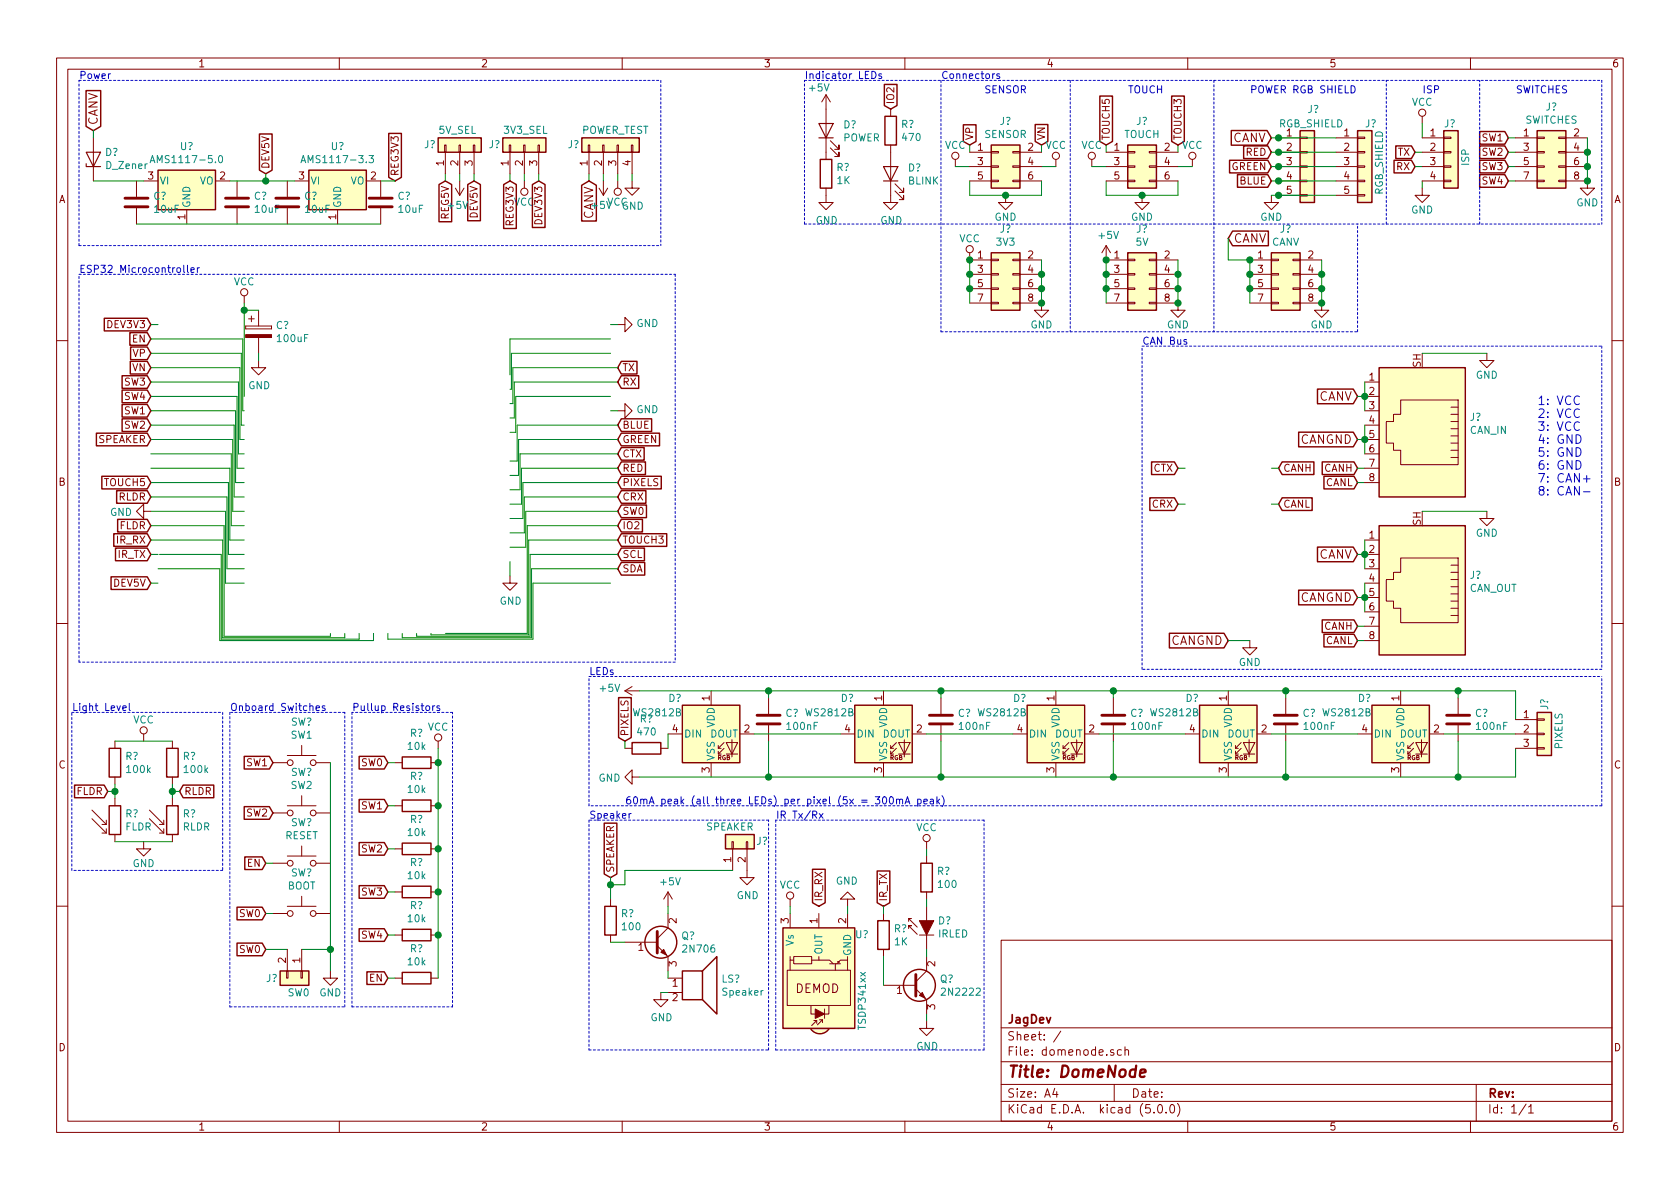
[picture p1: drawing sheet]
<svg xmlns="http://www.w3.org/2000/svg" width="297mm" height="210mm" viewBox="0 0 297 210" stroke-linecap="round" stroke-linejoin="round" font-family="sans-serif">
<g fill="none" stroke="#840000" stroke-width=".18">
<path d="M10 10.3h277v189.9h-277zM12 12.2h273v186.1h-273zM60 10.3v1.9M110 10.3v1.9M146 16.8v11.4M146 16.8l-.7 1.2M146 16.8l.8 1.2M157.5 19.3v1.3M160 10.3v1.9M210 10.3v1.9M260 10.3v1.9M16.5 24.4v7.6"/>
<path d="M24.1 32v2.8M24.1 36.8v2.8M25.4 32h2.5M33 37.1v2.5M38.1 32h2.5M41.9 32v2.8M41.9 36.8v2.8M50.8 32v2.8M50.8 36.8v2.8M52.1 32h2.5M59.7 37.1v2.5M64.8 32h2.5v2.8"/>
<path d="M67.3 36.8v2.8M78.6 25.6h.3v1.3h-.3zM78.7 26.9v3.8M80.5 33.3l.8 1.2M81.2 25.6h.2v1.3h-.2zM81.3 26.9v3.8M81.3 32v2.5M82 33.3l-.7 1.2M83.7 25.6h.2v1.3h-.2zM83.8 26.9v3.8M90 25.6h.3v1.3h-.3zM90.2 26.9v3.8"/>
<path d="M92.6 25.6h.2v1.3h-.2zM92.7 26.9v3.8M92.7 32v1.3M95.1 25.6h.3v1.3h-.3zM95.2 26.9v3.8M104 25.6h.3v1.3h-.3zM104.1 26.9v3.8M105.9 33.3l.8 1.2M106.6 25.6h.2v1.3h-.2zM106.7 26.9v3.8M106.7 32v2.5M107.4 33.3l-.7 1.2"/>
<path d="M109.1 25.6h.2v1.3h-.2zM109.2 26.9v3.8M109.2 32v1.3M111.6 25.6h.3v1.3h-.3zM111.8 32v1.3h1.2l-1.2 1.2-1.3-1.2h1.3M111.8 26.9v3.8M146 33.3v2.5h1.3l-1.3 1.3-1.2-1.3h1.2M146.8 26.2l1.5 1.5v-.8v.8h-.7M146.8 24.9l1.5 1.5v-.8v.8h-.7M157.5 25.6v10.2h1.2l-1.2 1.3-1.3-1.3h1.3M158.2 33.8l1.6 1.5v-.8v.8h-.8M158.2 32.5l1.6 1.5v-.7v.7h-.8"/>
<path d="M168.9 28.2v1.3M171.4 32h3.9M171.4 26.9h3.9M171.4 29.5h3.9M175.3 31.9h1.2v.2h-1.2zM175.3 29.3h1.2v.3h-1.2zM175.3 26.8h1.2v.2h-1.2zM177.8 34.5v1.3h1.3l-1.3 1.3-1.3-1.3h1.3M179.1 31.9h1.2v.2h-1.2zM179.1 29.3h1.2v.3h-1.2zM179.1 26.8h1.2v.2h-1.2zM180.3 32h3.8"/>
<path d="M180.3 26.9h3.8M180.3 29.5h3.8M186.7 28.2v1.3M193 28.2v1.3M195.6 32h3.8M195.6 26.9h3.8M195.6 29.5h3.8M199.4 31.9h1.3v.2h-1.3zM199.4 29.3h1.3v.3h-1.3zM199.4 26.8h1.3v.2h-1.3zM201.9 34.5v1.3h1.3l-1.3 1.3-1.2-1.3h1.2M203.2 31.9h1.3v.2h-1.3z"/>
<path d="M203.2 29.3h1.3v.3h-1.3zM203.2 26.8h1.3v.2h-1.3zM204.5 32h3.8M204.5 26.9h3.8M204.5 29.5h3.8M210.8 28.2v1.3M224.8 34.5v1.3h1.3l-1.3 1.3-1.3-1.3h1.3M226.1 32h3.8M226.1 26.9h3.8M226.1 29.5h3.8M226.1 24.4h3.8M226.1 34.5h3.8"/>
<path d="M229.9 34.4h1.2v.3h-1.2zM229.9 31.9h1.2v.2h-1.2zM229.9 29.3h1.2v.3h-1.2zM229.9 26.8h1.2v.2h-1.2zM229.9 24.3h1.2v.2h-1.2zM236.2 32h3.8M236.2 26.9h3.8M236.2 29.5h3.8M236.2 24.4h3.8M236.2 34.5h3.8M240 34.4h1.3v.3h-1.3zM240 31.9h1.3v.2h-1.3z"/>
<path d="M240 29.3h1.3v.3h-1.3zM240 26.8h1.3v.2h-1.3zM240 24.3h1.3v.2h-1.3zM251.5 33.3v1.2h1.2l-1.2 1.3-1.3-1.3h1.3M251.5 20.6v1.2M251.5 32h3.8M251.5 26.9h3.8M251.5 29.5h3.8M251.5 24.4h3.8M255.3 31.9h1.2v.2h-1.2zM255.3 29.3h1.2v.3h-1.2zM255.3 26.8h1.2v.2h-1.2z"/>
<path d="M255.3 24.3h1.2v.2h-1.2zM268 32h3.8M268 26.9h3.8M268 29.5h3.8M268 24.4h3.8M271.8 31.9h1.2v.2h-1.2zM271.8 29.3h1.2v.3h-1.2zM271.8 26.8h1.2v.2h-1.2zM271.8 24.3h1.2v.2h-1.2zM275.6 31.9h1.3v.2h-1.3zM275.6 29.3h1.3v.3h-1.3zM275.6 26.8h1.3v.2h-1.3z"/>
<path d="M275.6 24.3h1.3v.2h-1.3zM276.9 32h3.8v1.3h1.2l-1.2 1.2-1.3-1.2h1.3M276.9 26.9h3.8M276.9 29.5h3.8M276.9 24.4h3.8M43.2 52.3v1.3M43.4 57.7v.5zM43.4 58.2h4.6zM43.4 57.7h4.6zM43.9 56.4h1.1M44.4 55.9v1M45.7 54.9v2.8"/>
<path d="M45.7 59.7v2.8M48 57.7v.5zM109.2 57.4h1.3v-1.3l1.3 1.3-1.3 1.3v-1.3M171.4 44.7v1.3h3.9M171.4 48.5h3.9M171.4 51h3.9M171.4 53.6h3.9M175.3 53.5h1.2v.2h-1.2zM175.3 50.9h1.2v.3h-1.2zM175.3 48.4h1.2v.2h-1.2zM175.3 45.8h1.2v.3h-1.2zM179.1 53.5h1.2v.2h-1.2z"/>
<path d="M179.1 50.9h1.2v.3h-1.2zM179.1 48.4h1.2v.2h-1.2zM179.1 45.8h1.2v.3h-1.2zM180.3 53.6h3.8v1.3h1.3l-1.3 1.2-1.2-1.2h1.2M180.3 46h3.8M180.3 48.5h3.8M180.3 51h3.8M195.6 43.4v2.6h3.8M195.6 48.5h3.8M195.6 51h3.8M195.6 53.6h3.8M195.6 43.4l-.8 1.3"/>
<path d="M195.6 43.4l.7 1.3M199.4 53.5h1.3v.2h-1.3zM199.4 50.9h1.3v.3h-1.3zM199.4 48.4h1.3v.2h-1.3zM199.4 45.8h1.3v.3h-1.3zM203.2 53.5h1.3v.2h-1.3zM203.2 50.9h1.3v.3h-1.3zM203.2 48.4h1.3v.2h-1.3zM203.2 45.8h1.3v.3h-1.3zM204.5 53.6h3.8v1.3h1.2l-1.2 1.2-1.3-1.2h1.3M204.5 46h3.8M204.5 48.5h3.8"/>
<path d="M204.5 51h3.8M221 46h3.8M221 48.5h3.8M221 51h3.8M221 53.6h3.8M224.8 53.5h1.3v.2h-1.3zM224.8 50.9h1.3v.3h-1.3zM224.8 48.4h1.3v.2h-1.3zM224.8 45.8h1.3v.3h-1.3zM228.6 53.5h1.3v.2h-1.3zM228.6 50.9h1.3v.3h-1.3zM228.6 48.4h1.3v.2h-1.3z"/>
<path d="M228.6 45.8h1.3v.3h-1.3zM229.9 53.6h3.8v1.3h1.2l-1.2 1.2-1.3-1.2h1.3M229.9 46h3.8M229.9 48.5h3.8M229.9 51h3.8M10 60.2h2M45.7 63.7v1.3h1.3l-1.3 1.3-1.3-1.3h1.3M109.2 72.6h1.3v-1.2l1.3 1.2-1.3 1.3v-1.3M241.3 67.6h2.5M241.3 70.1h2.5M241.3 72.6h2.5M241.3 75.2h2.5"/>
<path d="M241.3 77.7h2.5M247.6 70.7h10.2v11.5h-10.2v-2.6h-1.2v-1.2h-1.3v-3.9h1.3v-1.2h1.2zM256.5 72h1.3M256.5 73.3h1.3M256.5 74.5h1.3M256.5 75.8h1.3M256.5 77.1h1.3M256.5 78.4h1.3M256.5 79.6h1.3M262.9 62.5v1.2h1.3l-1.3 1.3-1.3-1.3h1.3M285 60.2h2M25.4 90.4v-1.3l-1.3 1.3 1.3 1.3v-1.3h1.3"/>
<path d="M241.3 80.3h2.5M241.3 82.8h2.5M241.3 85.3h2.5M241.3 95.5h2.5M241.3 98h2.5M247.6 98.7h10.2v11.4h-10.2v-2.5h-1.2v-1.3h-1.3v-3.8h1.3v-1.3h1.2zM256.5 99.9h1.3M256.5 80.9h1.3M262.9 90.4v1.3h1.3l-1.3 1.3-1.3-1.3h1.3M10 110.3h2M90.2 101.8v1.3h1.2l-1.2 1.3-1.3-1.3h1.3M221 113.3v1.2h1.2l-1.2 1.3-1.3-1.3h1.3"/>
<path d="M241.3 100.6h2.5M241.3 103.1h2.5M241.3 105.7h2.5M241.3 108.2h2.5M241.3 110.7h2.5M241.3 113.3h2.5M256.5 101.2h1.3M256.5 102.5h1.3M256.5 103.8h1.3M256.5 105h1.3M256.5 106.3h1.3M256.5 107.6h1.3"/>
<path d="M256.5 108.8h1.3M285 110.3h2M20.3 131.1v1.2M20.3 137.4v1.3M25.4 129.8v1.3M30.5 131.1v1.2M30.5 137.4v1.3M48.3 134.9h2.5M50.8 133.6h5.1M53.3 131.8v1.8M55.9 134.9h2.5M69.8 134.9h1.3"/>
<path d="M76.2 134.9h1.3M77.5 131.1v1.2M110.5 132.3h1.3M110.5 122.2l1.3 .7M110.5 122.2h2.5M111.8 137.4v-1.3l-1.3 1.3 1.3 1.3v-1.3h1.2M111.8 121.4l-1.3 .8M116.8 132.3h1.3M118.1 129.8h2.5M125.7 122.2v2.5M125.7 134.9v2.5M127 132.3h.5"/>
<path d="M128 132.3l-1 1v-.5M128 131.3l-1 1v-.5M128.4 131.3h2l-1 2zM128.4 133.3h2M129.4 130.8v3.1M130.8 129.8h2.5M135.9 123.4v2.8M135.9 128.3v2.8M148.6 129.8h2.5M156.2 122.2v2.5M156.2 134.9v2.5M157.5 132.3h.5"/>
<path d="M158.5 132.3l-1 1v-.5M158.5 131.3l-1 1v-.5M158.9 131.3h2l-1 2zM158.9 133.3h2M159.9 130.8v3.1M161.3 129.8h2.5M166.4 123.4v2.8M166.4 128.3v2.8M179.1 129.8h2.5M186.7 122.2v2.5M186.7 134.9v2.5M188 132.3h.5"/>
<path d="M189 132.3l-1 1v-.5M189 131.3l-1 1v-.5M189.4 131.3h2l-1 2zM189.4 133.3h2M190.4 130.8v3.1M191.8 129.8h2.5M196.8 123.4v2.8M196.8 128.3v2.8M209.5 129.8h2.6M217.2 122.2v2.5M217.2 134.9v2.5M218.4 132.3h.5"/>
<path d="M219.5 132.3l-1.1 1v-.5M219.5 131.3l-1.1 1v-.5M219.8 131.3h2.1l-1 2zM219.8 133.3h2.1M220.9 130.8v3.1M222.2 129.8h2.6M227.3 123.4v2.8M227.3 128.3v2.8M240 129.8h2.6M247.6 122.2v2.5M247.6 134.9v2.5M248.9 132.3h.5"/>
<path d="M249.9 132.3l-1 1v-.5M249.9 131.3l-1 1v-.5M250.3 131.3h2l-1 2zM250.3 133.3h2M251.3 130.8v3.1M252.7 129.8h2.6M257.8 123.4v2.8M257.8 128.3v2.8M268 132.3h3.8M268 129.8h3.8M268 127.2h3.8M271.8 132.2h1.2v.3h-1.2z"/>
<path d="M271.8 129.7h1.2v.2h-1.2zM271.8 127.1h1.2v.3h-1.2zM16.3 144.8l2.5 2.5M16.3 143.3l2.5 2.5M18 147.3h.8M18 145.8h.8M18.8 145v.8M18.8 146.6v.7M20.3 141.2v1.3M20.3 147.6v1.2M25.4 148.8v1.3h1.3l-1.3 1.3-1.3-1.3h1.3M26.4 144.8l2.6 2.5"/>
<path d="M26.4 143.3l2.6 2.5M28.2 147.3h.8M28.2 145.8h.8M29 145v.8M29 146.6v.7M30.5 141.2v1.3M30.5 147.6v1.2M48.3 143.8h2.5M48.3 152.6h2.5M50.8 142.5h5.1M50.8 151.4h5.1M53.3 140.7v1.8"/>
<path d="M53.3 149.6v1.8M53.3 158.5v1.8M55.9 143.8h2.5M55.9 152.6h2.5M69.8 142.5h1.3M69.8 150.1h1.3M69.8 157.7h1.3M76.2 142.5h1.3M76.2 150.1h1.3M76.2 157.7h1.3M107.9 159v1.3M118.1 157.7v2.6"/>
<path d="M118.1 157.7l-.8 1.3M118.1 157.7l.8 1.3M129.4 148.8h.3v1.3h-.3zM129.5 150.1v3.8M132 148.8h.2v1.3h-.2zM132.1 150.1v5.1h1.2l-1.2 1.3-1.3-1.3h1.3M139.7 159v1.3M149.9 159h1.2l-1.2-1.3-1.3 1.3h1.3v1.3M163.8 148.8v1.3M163.8 151.4v1.2M163.8 157.7v1.3M10 160.2h2"/>
<path d="M48.3 161.5h2.5M50.7 171.7h.2v1.3h-.2zM50.8 167.9v3.8M50.8 160.3h5.1M53.2 171.7h.3v1.3h-.3zM53.3 167.9v3.8M55.9 161.5h2.5M58.4 171.7v1.3h1.3l-1.3 1.2-1.3-1.2h1.3M69.8 165.3h1.3M69.8 173h1.3M76.2 165.3h1.3M76.2 173h1.3"/>
<path d="M107.9 165.3v1.3M110.5 166.6h5.7M116.2 167.3l1.9 1.9v2.5M116.8 175.5v1.3h1.3l-1.3 1.2-1.2-1.2h1.2M118.1 173h2.5M118.1 161.5v2.6l-1.9 1.9M118.1 175.5h2.5M139.2 171.6h11.2v6.2h-11.2zM139.7 169.2v.6h.6M139.7 161.5v2.6M139.7 169.8v1.8M140.3 169.2h3.2v1.2h-3.2z"/>
<path d="M143.4 177.8v1.5h3.2v-1.5M143.5 169.8h1.3M144.8 169.2v.6h1.9l.6 .6M144.8 161.5v2.6M145.8 178.4v1.7M146.7 170.4h1.9M147.7 170.4v1.2M148.1 170h.2v.3M149.9 169.2v.6h-1.3l-.6 .6M149.9 161.5v2.6M149.9 169.8v1.8M156.2 161.5v1.3"/>
<path d="M156.2 167.9v1.3M156.2 174.2h5.7M160.7 164.2v-.5h.5h-.5l1.5 1.5M160.7 162.4v.5M161.2 162.4h-.5l1.5 1.6M161.9 174.9l1.9 1.9v2.5M162.6 165.3h2.5M163.8 169.2v2.5l-1.9 1.9M163.8 160.3v2.5M163.8 165.3v2.6M177 166.3h108v32h-108zM285 160.2h2"/>
<path d="M60 198.3v1.9M110 198.3v1.9M143.9 180.5h.5M144.4 180.5l-.9 .9M144.4 180.5v.5M144.9 180.3h.5M145.4 180.3l-.9 .9M145.4 180.3v.5M160 198.3v1.9M163.8 180.6v1.3h1.3l-1.3 1.2-1.2-1.2h1.2M177 194.8h108M177 191.8h108"/>
<path d="M177 187.8h108M177 181.8h108M186.5 192.5l-.4 1h1M186.8 193v1M187.6 182.3l-1.3 2M196.9 185.7l-.4-.1-.2 .2 .1 .2 .5 .2v.3h-.6M197 191.8v3M198.3 185.7l-.5-.1-.2 .3v.6l.2 .1 .5-.1M198.9 185.7l.2-.1 .4 .1v.9M198.9 185.1v1.5M204 196.7v.1M204.8 195.5l.4-.2a.94 .94 0 0 1 0 1.5 .79 .79 0 0 1-.4-1.3z"/>
<path d="M206.2 196.7v.1M207 195.4l.3-.1a.94 .94 0 0 1 0 1.5 .82 .82 0 0 1-.3-1.4zM208.2 195.1a1.71 1.71 0 0 1 0 2.3M210 198.3v1.9M260 198.3v1.9M261 191.8v6.5M269.8 195.2l-1.2 2M270.3 195.8l.4-.5v1.5M270.3 196.8h.8"/>
<circle cx="251.5" cy="19.9" r=".63"/>
<circle cx="92.7" cy="33.9" r=".63"/>
<circle cx="109.2" cy="33.9" r=".63"/>
<circle cx="168.9" cy="27.6" r=".63"/>
<circle cx="186.7" cy="27.6" r=".63"/>
<circle cx="193" cy="27.6" r=".63"/>
<circle cx="210.8" cy="27.6" r=".63"/>
<circle cx="43.2" cy="51.7" r=".63"/>
<circle cx="171.4" cy="44.1" r=".63"/>
<circle cx="25.4" cy="129.2" r=".63"/>
<circle cx="51.3" cy="134.9" r=".51"/>
<circle cx="55.4" cy="134.9" r=".51"/>
<circle cx="77.5" cy="130.4" r=".63"/>
<circle cx="51.3" cy="152.6" r=".51"/>
<circle cx="51.3" cy="143.8" r=".51"/>
<circle cx="55.4" cy="152.6" r=".51"/>
<circle cx="55.4" cy="143.8" r=".51"/>
<circle cx="139.7" cy="158.4" r=".63"/>
<circle cx="163.8" cy="148.2" r=".63"/>
<circle cx="51.3" cy="161.5" r=".51"/>
<circle cx="55.4" cy="161.5" r=".51"/>
</g>
<path d="M201.6 189.8l.9-.2v-.4h-.8l-.2 1 .3 .2 .6-.1" fill="none" stroke="#840000" stroke-width=".41"/>
<g fill="none" stroke="#0000c2" stroke-width=".18">
<path d="M154.2 12.6a.64 .64 0 0 1 .7 .7 .64 .64 0 0 1-.7 .6zM155.9 13.1l-.4-.1-.1 .2v.2l.5 .1v.3h-.5M176.7 13.1l-.3-.1-.2 .2 .1 .2 .4 .1v.3h-.5M238.9 15.2a.64 .64 0 0 1 .7 .6 .64 .64 0 0 1-.7 .6zM32.5 46.9v1.1l.2 .2M33.1 46.9v1.1l.2 .2M33.8 47.7l.5-.1v-.2l-.4-.1-.1 .2v.6h.5M34.9 47.3v.9M35.3 47.3l-.4 .3M209.8 60.1l-.3-.1-.2 .2 .1 .2 .4 .1v.3h-.5M278.7 76.9a.77 .77 0 0 1 .8 .7 .77 .77 0 0 1-.8 .8zM278.7 79.2a.77 .77 0 0 1 .8 .7 .77 .77 0 0 1-.8 .8z"/>
<path d="M278.7 81.5a.77 .77 0 0 1 .8 .7 .77 .77 0 0 1-.8 .8zM280 84.7h1.1M280 87h1.1M280.5 84.1v1.2M21.7 125.2l.6-.1v-.2l-.4-.1-.2 .2 .1 .6h.5M22.9 124.4v1.1l.1 .1M55.9 125.2l.6-.1-.1-.2-.3-.1-.2 .2 .1 .6h.4M57.5 124.9l-.4-.1-.1 .2v.2l.5 .1v.3h-.5M75.4 124.9l.3-.1 .3 .2-.2 .6h-.3l-.2-.2zM76.5 124.8v.8M76.9 124.8l-.4 .2M77.7 124.9l-.3-.1-.2 .2 .1 .2 .4 .1v.3h-.5"/>
<path d="M111.6 143.9h-.3l-.1 .2M144.9 143.9l.6 .8M145.5 143.9l-.6 .8M154.8 140.9h.7l-.4 .5 .4 .1v.5l-.2 .2-.5-.2M156.2 141l.1-.1a.67 .67 0 0 1 .5 .6 .67 .67 0 0 1-.5 .7l-.2-.3-.1-.2zM157.4 141l.1-.1a.67 .67 0 0 1 .5 .6 .67 .67 0 0 1-.5 .7l-.1-.2-.1-.3zM158.5 141.4l.2-.1 .3 .1 .1 .8M158.5 141.3v.9M159.1 141.5l.1-.2 .3 .1 .1 .8M160 142.2l.5-1.3 .4 1.3M160.1 141.8h.7M162.3 141.4l.3-.1 .3 .2-.2 .6h-.4"/>
<path d="M162.3 141.3v1.3M163.3 141.7l.7-.1-.1-.2-.4-.1-.2 .2 .1 .6h.5M164.5 141.4h.5v.8M165 141.6l-.4 .1-.2 .2 .1 .2h.5M165.7 140.9v1.3M165.8 141.7l.3 .5M166.1 141.3l-.4 .5M166.5 140.7a1.4 1.4 0 0 1 0 1.9"/>
</g>
<g fill="none" stroke="#840000" stroke-width=".25">
<path d="M15.2 16h2.6v6.3l-1.3 .8-1.3-.8zM156.4 14.9h2.2v3.8l-1.1 .6-1.1-.6zM194.5 17h2.2v8l-1.1 .6-1.1-.6zM207.2 17h2.2v8l-1.1 .6-1.1-.6zM27.9 30.1h10.2v7h-10.2zM45.9 23.7h2.2v6.4l-1.1 .6-1.1-.6zM54.6 30.1h10.2v7h-10.2zM68.7 23.6h2.3v7.8l-1.2 .6-1.1-.6zM77.5 24.4h7.6v2.5h-7.6zM77.6 32.6l1.1-.6 1.2 .6v6.6h-2.3zM82.7 32.6l1.1-.6 1.1 .6v6.4h-2.2zM88.9 24.4h7.6v2.5h-7.6z"/>
<path d="M89.1 32.6l1.1-.6 1.1 .6v7.8h-2.2zM94.1 32.6l1.1-.6 1.2 .6v7.6h-2.3zM102.8 32.8l1.3-.8 1.3 .8v6.3h-2.6zM102.9 24.4h10.1v2.5h-10.1zM145 28.2h2.1v5.1h-2.1zM156.5 20.6h2v5h-2zM170.3 22.1h2.3v2.9l-1.2 .6-1.1-.6zM175.3 25.6h5v7.7h-5zM183 22h2.3v3l-1.2 .6-1.1-.6zM199.4 25.6h5.1v7.7h-5.1zM217.4 28.3h6.8l.6 1.2-.6 1.1h-6.8zM217.7 23.1h6.3l.8 1.3-.8 1.3h-6.3z"/>
<path d="M218.8 30.9h5.4l.6 1.1-.6 1.1h-5.4zM219.9 25.8h4.3l.6 1.1-.6 1.1h-4.3zM229.9 23.1h2.5v12.7h-2.5zM240 23.1h2.6v12.7h-2.6zM246.5 28.3h3.1l.6 1.2-.6 1.1h-3.1zM246.8 25.8h2.8l.6 1.1-.6 1.1h-2.8zM255.3 23.1h2.5v10.2h-2.5zM261.6 28.3h4.5l.6 1.2-.6 1.1h-4.5zM261.6 30.9h4.5l.6 1.1-.6 1.1h-4.5zM261.6 23.3h4.5l.6 1.1-.6 1.1h-4.5zM261.6 25.8h4.5l.6 1.1-.6 1.1h-4.5zM271.8 23.1h5.1v10.2h-5.1z"/>
<path d="M18.4 56.3h7.6l.7 1.1-.7 1.1h-7.6zM23 58.8h3l.7 1.1-.7 1.2h-3zM175.3 44.7h5v10.2h-5zM199.4 44.7h5.1v10.2h-5.1zM217.9 40.9h6.4v2.6h-6.4l-.7-1.3zM224.8 44.7h5.1v10.2h-5.1zM17 76.6h9l.7 1.1-.7 1.1h-9zM21.6 71.5h4.4l.7 1.1-.7 1.2h-4.4zM21.6 74.1h4.4l.7 1.1-.7 1.1h-4.4zM21.6 66.4h4.4l.7 1.2-.7 1.1h-4.4zM21.6 69h4.4l.7 1.1-.7 1.1h-4.4zM23 63.9h3l.7 1.1-.7 1.1h-3z"/>
<path d="M23.1 61.4h2.9l.7 1.1-.7 1.1h-2.9zM109.9 63.9h2.7v2.2h-2.7l-.7-1.1zM109.9 66.4h3v2.3h-3l-.7-1.1zM109.9 79.1h4v2.3h-4l-.7-1.1zM109.9 76.6h6.7v2.2h-6.7l-.7-1.1zM109.9 74.1h5.3v2.2h-5.3l-.7-1.1zM229.6 76.4h9.7l.7 1.3-.7 1.3h-9.7zM232.9 68.8h6.4l.7 1.3-.7 1.3h-6.4zM243.8 65h15.3v22.9h-15.3zM18 84.2h8l.7 1.1-.7 1.2h-8zM20.1 94.4h5.9l.7 1.1-.7 1.1h-5.9zM20.4 96.9h5.6l.7 1.1-.7 1.2h-5.6z"/>
<path d="M20.6 86.8h5.4l.7 1.1-.7 1.1h-5.4zM20.8 91.8h5.2l.7 1.2-.7 1.1h-5.2zM109.9 84.2h7v2.3h-7l-.7-1.2zM109.9 86.8h4.3v2.2h-4.3l-.7-1.1zM109.9 81.7h4.2v2.2h-4.2l-.7-1.1zM109.9 89.3h4.4v2.2h-4.4l-.7-1.1zM109.9 91.8h3.7v2.3h-3.7l-.7-1.1zM109.9 94.4h8v2.2h-8l-.7-1.1zM109.9 99.5h4.1v2.2h-4.1l-.7-1.1zM109.9 96.9h4v2.3h-4l-.7-1.2zM203.3 88h4.3l.7 1.1-.7 1.2h-4.3zM203.6 81.7h4l.7 1.1-.7 1.1h-4z"/>
<path d="M226.7 88h5.3v2.3h-5.3l-.6-1.2zM226.7 81.7h5.6v2.2h-5.6l-.6-1.1zM232.9 96.7h6.4l.7 1.3-.7 1.3h-6.4zM233.8 81.7h5.6l.6 1.1-.6 1.1h-5.6zM234.1 84.2h5.3l.6 1.1-.6 1.2h-5.3zM243.8 93h15.3v22.8h-15.3zM19.6 102h6.4l.7 1.1-.7 1.1h-6.4zM206.8 112h9.6l.8 1.3-.8 1.3h-9.6zM229.6 104.4h9.7l.7 1.3-.7 1.3h-9.7zM233.8 109.6h5.6l.6 1.1-.6 1.2h-5.6zM234.1 112.2h5.3l.6 1.1-.6 1.1h-5.3zM13.2 138.8h5.2l.6 1.1-.6 1.2h-5.2z"/>
<path d="M19.3 132.3h2v5.1h-2zM29.5 132.3h2v5.1h-2zM32.4 138.8h5.4v2.3h-5.4l-.7-1.2zM43.2 133.8h4.4l.7 1.1-.7 1.1h-4.4zM63.5 133.8h4.4l.7 1.1-.7 1.1h-4.4zM71.1 133.9h5.1v2h-5.1zM109.4 123.4h2.2v7l-1.1 .7-1.1-.7zM111.8 131.3h5v2h-5zM120.6 124.7h10.2v10.2h-10.2zM151.1 124.7h10.2v10.2h-10.2zM181.6 124.7h10.2v10.2h-10.2zM212.1 124.7h10.1v10.2h-10.1z"/>
<path d="M242.6 124.7h10.1v10.2h-10.1zM271.8 126h2.5v7.6h-2.5zM19.3 142.5h2v5.1h-2zM29.5 142.5h2v5.1h-2zM43.2 142.6h4.4l.7 1.2-.7 1.1h-4.4zM43.3 151.5h3.1l.6 1.1-.6 1.2h-3.1zM63.5 141.4h4.4l.7 1.1-.7 1.1h-4.4zM63.5 149h4.4l.7 1.1-.7 1.1h-4.4zM63.5 156.6h4.4l.7 1.1-.7 1.1h-4.4zM71.1 141.5h5.1v2h-5.1zM71.1 149.1h5.1v2h-5.1zM71.1 156.7h5.1v2h-5.1z"/>
<path d="M106.8 145.6h2.3v9l-1.2 .6-1.1-.6zM128.3 147.6h5v2.5h-5zM143.7 153.7h2.2v5.9l-1.1 .7-1.1-.7zM155.1 154h2.2v5.6l-1.1 .7-1.1-.7zM162.8 152.6h2v5.1h-2zM41.9 160.4h4.5l.6 1.1-.6 1.2h-4.5zM41.9 166.8h4.5l.6 1.1-.6 1.1h-4.5zM49.5 171.7h5.1v2.5h-5.1zM63.5 164.2h4.4l.7 1.1-.7 1.2h-4.4zM64.9 171.9h3l.7 1.1-.7 1.1h-3zM71.1 164.3h5.1v2.1h-5.1zM71.1 172h5.1v2h-5.1z"/>
<path d="M106.9 160.3h2.1v5h-2.1zM120.6 171.7h3.6v5.1h-3.6zM124.2 171.7l2.5-2.5v10.1l-2.5-2.5M138.4 164.1h12.7v17.8h-12.7zM155.2 162.8h2v5.1h-2zM143.4 182a1.96 1.96 0 0 0 3.2 0"/>
<circle cx="116.8" cy="166.6" r="2.82"/>
<circle cx="162.6" cy="174.2" r="2.82"/>
</g>
<g fill="none" stroke="#008400" stroke-width=".18">
<path d="M16.5 32h8.9M16.5 23.1v1.3M24.1 39.6h43.2M40.6 32h11.5M47 30.7v1.3M67.3 32h2.5M78.7 30.7v1.3M81.3 30.7v1.3M83.8 30.7v1.3M90.2 30.7v1.3M92.7 30.7v1.3M95.2 30.7v1.3"/>
<path d="M104.1 30.7v1.3M106.7 30.7v1.3M109.2 30.7v1.3M111.8 30.7v1.3M168.9 29.5h2.5M171.4 32v2.5h12.7v-2.5M171.4 25.6v1.3M184.1 29.5h2.6M184.1 25.6v1.3M193 29.5h2.6M195.6 32v2.5h12.7v-2.5M195.6 25.6v1.3"/>
<path d="M208.3 29.5h2.5M208.3 25.6v1.3M224.8 26.9h11.4M224.8 29.5h11.4M224.8 32h11.4M224.8 24.4h11.4M224.8 34.5h11.4M250.2 26.9h1.3M250.2 29.5h1.3M251.5 21.8v2.6M251.5 32v1.3M266.7 26.9h1.3"/>
<path d="M266.7 29.5h1.3M266.7 32h1.3M266.7 24.4h1.3M280.7 24.4v7.6M26.7 59.9h16.2v12.7h.3M26.7 57.4h1.2M43.2 53.6v16.5M43.2 54.9h2.5M107.9 59.9h-17.7v6.4M107.9 57.4h1.3M171.4 46v7.6M184.1 46v7.6"/>
<path d="M195.6 46v7.6M208.3 46v7.6M217.2 42.2v3.8h3.8v7.6M233.7 46v7.6M26.7 70.1h15.2v12.7h1.3M26.7 72.6h15v12.7h1.5M26.7 77.7h14.4v12.7h2.1M26.7 65h15.7v12.7h.8M26.7 75.2h14.7v12.7h1.8M26.7 62.5h16v12.7h.5M26.7 67.6h15.5v12.7h1M45.7 62.5v1.2"/>
<path d="M107.9 70.1h-16.7v6.3h-1M107.9 72.6h1.3M107.9 62.5h-17.5v6.3h-.2M109.2 77.7h-17.5v6.4h-1.5M109.2 75.2h-17.8v6.3h-1.2M109.2 65h-18.5v6.4h-.5M109.2 67.6h-18.3v6.3h-.7M240 70.1h1.3M240 77.7h1.3M241.3 67.6v5M241.3 75.2v5.1M251.5 62.5h11.4"/>
<path d="M26.7 82.8h13.9v12.7h2.6M26.7 85.3h13.7v12.7h2.8M26.7 98h1.2M26.7 80.3h14.2v12.7h2.3M26.7 87.9h13.4v12.7h3.1M26.7 90.4h13.2v12.7h3.3M26.7 93h12.9v19.5h18.8v-.5M26.7 95.5h12.7v17.3h21.6v-.8M28.2 98h10.9v15h24.4v-1M90.2 99.3v2.5M109.2 82.8h-17v6.3h-2M109.2 85.3h-16.7v6.4h-2.3"/>
<path d="M109.2 98h-15.5v14.5h-20v-.5M109.2 80.3h-17.3v6.3h-1.7M109.2 87.9h-16.5v6.3h-2.5M109.2 90.4h-16.2v6.4h-2.8M109.2 93h-16v19h-14.5M109.2 95.5h-15.7v16.8h-17.3v-.3M208.3 82.8h1.2M208.3 89.1h1.2M224.8 82.8h1.3M224.8 89.1h1.3M240 82.8h1.3M240 85.3h1.3"/>
<path d="M240 98h1.3M241.3 95.5v5.1M251.5 90.4h11.4M26.7 103.1h1.2M27.9 100.6h11v12.7h27.1v-1.3M107.9 103.1h-13.7v9.9h-25.6v-1M109.2 100.6h-15.2v12.2h-22.9v-.8M217.2 113.3h3.8M240 110.7h1.3M240 113.3h1.3M240 105.7h1.3M241.3 103.1v5.1"/>
<path d="M19 139.9h1.3M20.3 138.7v2.5M20.3 131.1h10.2M30.5 138.7v2.5M30.5 139.9h1.2M58.4 134.9v36.8M68.6 134.9h1.2M77.5 132.3v40.7M110.5 131.1v1.2M113 122.2h155v5M118.1 129.8v2.5M133.3 129.8h15.3"/>
<path d="M135.9 122.2v1.2M135.9 131.1v6.3M163.8 129.8h15.3M166.4 122.2v1.2M166.4 131.1v6.3M194.3 129.8h15.2M196.8 122.2v1.2M196.8 131.1v6.3M224.8 129.8h15.2M227.3 122.2v1.2M227.3 131.1v6.3M255.3 129.8h12.7"/>
<path d="M257.8 122.2v1.2M257.8 131.1v6.3M268 132.3v5.1h-155M20.3 148.8h10.2M47 152.6h1.3M68.6 142.5h1.2M68.6 150.1h1.2M68.6 157.7h1.2M107.9 155.2v3.8M129.5 153.9h-19v2.6h-2.6M163.8 150.1v1.3M163.8 159v1.3"/>
<path d="M47 161.5h1.3M47 167.9h3.8M53.3 167.9h5.1M68.6 165.3h1.2M68.6 173h1.2M107.9 166.6h2.6M116.8 175.5h1.3M118.1 160.3v1.2M118.1 171.7v1.3M139.7 160.3v1.2M149.9 160.3v1.2M156.2 160.3v1.2"/>
<path d="M156.2 169.2v5M163.8 167.9v1.3M163.8 179.3v1.3"/>
</g>
<g fill="#ffffc2" stroke="#ffffc2" stroke-width=".18">
<path d="M120.6 124.7h10.2v10.2h-10.2z"/>
<path d="M151.1 124.7h10.2v10.2h-10.2z"/>
<path d="M181.6 124.7h10.2v10.2h-10.2z"/>
<path d="M212.1 124.7h10.1v10.2h-10.1z"/>
<path d="M242.6 124.7h10.1v10.2h-10.1z"/>
<path d="M54.6 30.1h10.2v7h-10.2z"/>
<path d="M27.9 30.1h10.2v7h-10.2z"/>
<path d="M143.4 182l1.6-1.2 1.6 1.2a1.96 1.96 0 0 1-3.2 0z"/>
<path d="M138.4 164.1h12.7v17.8h-12.7z"/>
<path d="M49.5 171.7h5.1v2.5h-5.1z"/>
<path d="M77.5 24.4h7.6v2.5h-7.6z"/>
<path d="M88.9 24.4h7.6v2.5h-7.6z"/>
<path d="M102.9 24.4h10.1v2.5h-10.1z"/>
<path d="M175.3 25.6h5v7.7h-5z"/>
<path d="M199.4 25.6h5.1v7.7h-5.1z"/>
<path d="M229.9 23.1h2.5v12.7h-2.5z"/>
<path d="M240 23.1h2.6v12.7h-2.6z"/>
<path d="M255.3 23.1h2.5v10.2h-2.5z"/>
<path d="M271.8 23.1h5.1v10.2h-5.1z"/>
<path d="M243.8 65h15.3v22.9h-15.3z"/>
<path d="M243.8 93h15.3v22.8h-15.3z"/>
<path d="M271.8 126h2.5v7.6h-2.5z"/>
<path d="M128.3 147.6h5v2.5h-5z"/>
<path d="M199.4 44.7h5.1v10.2h-5.1z"/>
<path d="M175.3 44.7h5v10.2h-5z"/>
<path d="M224.8 44.7h5.1v10.2h-5.1z"/>
</g>
<g fill="none" stroke="#0000c2" stroke-width=".18" stroke-dasharray=".4 .4">
<path d="M14 14.2h102.8M116.8 14.2v29.2M142.2 14.2h141M166.4 14.2v44.5M189.2 14.2v44.5M214.6 14.2v44.5M283.2 14.2v25.4M142.2 39.6v-25.4M142.2 39.6h141M245.1 39.6v-25.4M261.6 39.6v-25.4M14 43.4v-29.2"/>
<path d="M14 43.4h102.8M14 48.5h105.4M119.4 48.5v68.6M166.4 58.7h73.6M240 58.7v-19.1M201.9 61.2h81.3M283.2 61.2v57.2M14 117.1v-68.6M104.1 119.6h179.1M119.4 117.1h-105.4M201.9 118.4v-57.2M283.2 118.4h-81.3"/>
<path d="M12.7 126h26.7M39.4 126v27.9M40.6 126v52M61 126h-20.4M62.2 126v52M80 126h-17.8M12.7 153.9v-27.9M39.4 153.9h-26.7M104.1 142.5v-22.9M104.1 145v40.7M135.9 145h-31.8M137.2 145v40.7"/>
<path d="M174 145h-36.8M283.2 142.5h-179.1M283.2 142.5v-22.9M40.6 178h20.4M61 178v-52M62.2 178h17.8M80 178v-52M104.1 185.7h31.8M135.9 185.7v-40.7M137.2 185.7h36.8M174 185.7v-40.7"/>
</g>
<g fill="none" stroke="#840000" stroke-width=".51">
<path d="M22.1 36.6h4.1M22.1 35h4.1M39.9 36.6h4M39.9 35h4M48.8 36.6h4M48.8 35h4M65.3 36.6h4M65.3 35h4M133.9 128h4M133.9 126.5h4M164.3 128h4.1M164.3 126.5h4.1"/>
<path d="M194.8 128h4.1M194.8 126.5h4.1M225.3 128h4.1M225.3 126.5h4.1M255.8 128h4M255.8 126.5h4M116.2 164.7v3.8M161.9 172.3v3.8"/>
</g>
<g fill="#008400" stroke="#008400" stroke-width=".25">
<circle cx="135.9" cy="122.2" r=".51"/>
<circle cx="166.4" cy="122.2" r=".51"/>
<circle cx="196.9" cy="122.2" r=".51"/>
<circle cx="227.3" cy="122.2" r=".51"/>
<circle cx="227.3" cy="137.4" r=".51"/>
<circle cx="196.9" cy="137.4" r=".51"/>
<circle cx="166.4" cy="137.4" r=".51"/>
<circle cx="135.9" cy="137.4" r=".51"/>
<circle cx="257.8" cy="137.4" r=".51"/>
<circle cx="257.8" cy="122.2" r=".51"/>
<circle cx="30.5" cy="139.9" r=".51"/>
<circle cx="20.3" cy="139.9" r=".51"/>
<circle cx="47" cy="32" r=".51"/>
<circle cx="58.4" cy="167.9" r=".51"/>
<circle cx="43.2" cy="54.9" r=".51"/>
<circle cx="226.1" cy="24.4" r=".51"/>
<circle cx="226.1" cy="26.9" r=".51"/>
<circle cx="226.1" cy="29.5" r=".51"/>
<circle cx="226.1" cy="32" r=".51"/>
<circle cx="226.1" cy="34.5" r=".51"/>
<circle cx="280.7" cy="32" r=".51"/>
<circle cx="280.7" cy="29.5" r=".51"/>
<circle cx="280.7" cy="26.9" r=".51"/>
<circle cx="241.3" cy="70.1" r=".51"/>
<circle cx="241.3" cy="77.7" r=".51"/>
<circle cx="241.3" cy="98" r=".51"/>
<circle cx="241.3" cy="105.7" r=".51"/>
<circle cx="77.5" cy="134.9" r=".51"/>
<circle cx="77.5" cy="142.5" r=".51"/>
<circle cx="77.5" cy="150.1" r=".51"/>
<circle cx="77.5" cy="157.7" r=".51"/>
<circle cx="77.5" cy="165.3" r=".51"/>
<circle cx="177.8" cy="34.5" r=".51"/>
<circle cx="201.9" cy="34.5" r=".51"/>
<circle cx="108" cy="156.5" r=".51"/>
<circle cx="195.6" cy="51" r=".51"/>
<circle cx="195.6" cy="48.5" r=".51"/>
<circle cx="208.3" cy="48.5" r=".51"/>
<circle cx="208.3" cy="51" r=".51"/>
<circle cx="208.3" cy="53.6" r=".51"/>
<circle cx="171.5" cy="51" r=".51"/>
<circle cx="171.5" cy="48.5" r=".51"/>
<circle cx="184.2" cy="48.5" r=".51"/>
<circle cx="184.2" cy="51" r=".51"/>
<circle cx="171.5" cy="46" r=".51"/>
<circle cx="184.2" cy="53.6" r=".51"/>
<circle cx="195.6" cy="46" r=".51"/>
<circle cx="221" cy="51" r=".51"/>
<circle cx="221" cy="48.5" r=".51"/>
<circle cx="233.7" cy="48.5" r=".51"/>
<circle cx="233.7" cy="51" r=".51"/>
<circle cx="233.7" cy="53.6" r=".51"/>
<circle cx="221" cy="46" r=".51"/>
</g>
<path d="M15.2 29v.5h2.6M15.2 26.9h2.6l-1.3 2.6zM144.8 21.8h2.5l-1.3 2.6zM144.8 24.4h2.5M156.2 29.5h2.5l-1.2 2.5zM156.2 32h2.5" fill="none" stroke="#840000" stroke-width=".2"/>
<path d="M26.5 28.8l.4-1.3 .5 1.3M26.7 28.4h.6M38.8 27.6l.1-.1a.69 .69 0 0 1 .5 .6 .69 .69 0 0 1-.5 .7l-.2-.3-.1-.2zM53.2 28.8l.4-1.3 .5 1.3M53.3 28.4h.6M65.3 27.5h.7l-.4 .5 .4 .1v.4l-.2 .3-.5-.2" fill="none" stroke="#008484" stroke-width=".18"/>
<g fill="#840000" stroke="#840000" stroke-width=".18">
<path d="M43.4 59.2h4.6v.5h-4.6z"/>
<path d="M144.1 178.4l1.7 .9-1.7 .8z"/>
<path d="M162.6 176l.5-.5 .5 1z"/>
<path d="M162.6 162.8h2.5l-1.3 2.5z"/>
<path d="M116.8 168.4l.5-.5 .6 1z"/>
</g>
<text font-size="2.8" fill="#840000" x="178" y="190.5">Title: DomeNode</text>
<g font-size="2.1" fill="#840000">
<text x="17.3" y="22.2" transform="rotate(-90 17.3 22.2)">CANV</text>
<text x="217.9" y="25.1">CANV</text>
<text x="104.9" y="38.9" transform="rotate(-90 104.9 38.9)">CANV</text>
<text x="218.1" y="42.9">CANV</text>
<text x="233.1" y="70.9">CANV</text>
<text x="229.8" y="78.5">CANGND</text>
<text x="233.1" y="98.8">CANV</text>
<text x="229.8" y="106.4">CANGND</text>
<text x="206.9" y="114">CANGND</text>
<text x="140.6" y="175.6">DEMOD</text>
<text x="178" y="184">Sheet: /</text>
<text x="178" y="181">JagDev</text>
<text x="178" y="186.7">File: domenode.sch</text>
<text x="178" y="196.9">KiCad E.D.A. kicad (5.0.0)</text>
<text x="178" y="194.1">Size: A4</text>
<text x="200" y="194.1">Date:</text>
<text x="263" y="194.1">Rev:</text>
<text x="263" y="196.9">Id: 1/1</text>
</g>
<g font-size="2.1" fill="#0000c2">
<text x="271.8" y="71.6">1: VCC</text>
<text x="271.8" y="73.9">2: VCC</text>
<text x="271.8" y="76.2">3: VCC</text>
<text x="271.8" y="78.5">4: GND</text>
<text x="271.8" y="80.8">5: GND</text>
<text x="271.8" y="83.1">6: GND</text>
<text x="271.8" y="85.3">7: CAN+</text>
<text x="271.8" y="87.6">8: CAN-</text>
</g>
<g font-size="1.8" fill="#840000">
<text x="35" y="11.9">1</text>
<text x="85" y="11.9">2</text>
<text x="135" y="11.9">3</text>
<text x="185" y="11.9">4</text>
<text x="235" y="11.9">5</text>
<text x="285" y="11.9">6</text>
<text x="158.1" y="18.5" transform="rotate(-90 158.1 18.5)">IO2</text>
<text x="47.6" y="29.9" transform="rotate(-90 47.6 29.9)">DEV5V</text>
<text x="78.5" y="29.3" transform="rotate(-90 78.5 29.3)">1</text>
<text x="81" y="29.3" transform="rotate(-90 81 29.3)">2</text>
<text x="83.6" y="29.3" transform="rotate(-90 83.6 29.3)">3</text>
<text x="89.9" y="29.3" transform="rotate(-90 89.9 29.3)">1</text>
<text x="92.5" y="29.3" transform="rotate(-90 92.5 29.3)">2</text>
<text x="95" y="29.3" transform="rotate(-90 95 29.3)">3</text>
<text x="103.9" y="29.3" transform="rotate(-90 103.9 29.3)">1</text>
<text x="106.4" y="29.3" transform="rotate(-90 106.4 29.3)">2</text>
<text x="109" y="29.3" transform="rotate(-90 109 29.3)">3</text>
<text x="111.5" y="29.3" transform="rotate(-90 111.5 29.3)">4</text>
<text x="172.1" y="24.9" transform="rotate(-90 172.1 24.9)">VP</text>
<text x="172.9" y="26.7">1</text>
<text x="172.9" y="29.2">3</text>
<text x="181.8" y="26.7">2</text>
<text x="181.8" y="29.2">4</text>
<text x="184.8" y="24.9" transform="rotate(-90 184.8 24.9)">VN</text>
<text x="196.2" y="24.9" transform="rotate(-90 196.2 24.9)">TOUCH5</text>
<text x="197" y="26.7">1</text>
<text x="197" y="29.2">3</text>
<text x="205.9" y="26.7">2</text>
<text x="205.9" y="29.2">4</text>
<text x="208.9" y="24.9" transform="rotate(-90 208.9 24.9)">TOUCH3</text>
<text x="220.3" y="27.6">RED</text>
<text x="227.5" y="24.1">1</text>
<text x="227.5" y="26.7">2</text>
<text x="227.5" y="29.2">3</text>
<text x="237.6" y="24.1">1</text>
<text x="237.6" y="26.7">2</text>
<text x="237.6" y="29.2">3</text>
<text x="247.1" y="27.6">TX</text>
<text x="252.9" y="24.1">1</text>
<text x="252.9" y="26.7">2</text>
<text x="252.9" y="29.2">3</text>
<text x="262.1" y="25">SW1</text>
<text x="262.1" y="27.6">SW2</text>
<text x="269.4" y="24.1">1</text>
<text x="269.4" y="26.7">3</text>
<text x="269.4" y="29.2">5</text>
<text x="278.3" y="24.1">2</text>
<text x="278.3" y="26.7">4</text>
<text x="278.3" y="29.2">6</text>
<text x="10.4" y="35.9">A</text>
<text x="26.2" y="31.7">3</text>
<text x="38.9" y="31.7">2</text>
<text x="52.9" y="31.7">3</text>
<text x="65.6" y="31.7">2</text>
<text x="70.5" y="31.2" transform="rotate(-90 70.5 31.2)">REG3V3</text>
<text x="172.9" y="31.7">5</text>
<text x="181.8" y="31.7">6</text>
<text x="197" y="31.7">5</text>
<text x="205.9" y="31.7">6</text>
<text x="217.7" y="30.1">GREEN</text>
<text x="219.2" y="32.6">BLUE</text>
<text x="227.5" y="31.7">4</text>
<text x="227.5" y="34.3">5</text>
<text x="237.6" y="31.7">4</text>
<text x="237.6" y="34.3">5</text>
<text x="246.9" y="30.1">RX</text>
<text x="252.9" y="31.7">4</text>
<text x="262.1" y="30.1">SW3</text>
<text x="262.1" y="32.6">SW4</text>
<text x="269.4" y="31.7">7</text>
<text x="278.3" y="31.7">8</text>
<text x="285.4" y="35.9">A</text>
<text x="32.8" y="38.8" transform="rotate(-90 32.8 38.8)">1</text>
<text x="59.4" y="38.8" transform="rotate(-90 59.4 38.8)">1</text>
<text x="79.4" y="38.8" transform="rotate(-90 79.4 38.8)">REG5V</text>
<text x="84.5" y="38.6" transform="rotate(-90 84.5 38.6)">DEV5V</text>
<text x="90.8" y="39.8" transform="rotate(-90 90.8 39.8)">REG3V3</text>
<text x="95.9" y="39.6" transform="rotate(-90 95.9 39.6)">DEV3V3</text>
<text x="172.9" y="45.7">1</text>
<text x="181.8" y="45.7">2</text>
<text x="197" y="45.7">1</text>
<text x="205.9" y="45.7">2</text>
<text x="222.4" y="45.7">1</text>
<text x="231.3" y="45.7">2</text>
<text x="172.9" y="48.3">3</text>
<text x="172.9" y="50.8">5</text>
<text x="172.9" y="53.3">7</text>
<text x="181.8" y="48.3">4</text>
<text x="181.8" y="50.8">6</text>
<text x="181.8" y="53.3">8</text>
<text x="197" y="48.3">3</text>
<text x="197" y="50.8">5</text>
<text x="197" y="53.3">7</text>
<text x="205.9" y="48.3">4</text>
<text x="205.9" y="50.8">6</text>
<text x="205.9" y="53.3">8</text>
<text x="222.4" y="48.3">3</text>
<text x="222.4" y="50.8">5</text>
<text x="222.4" y="53.3">7</text>
<text x="231.3" y="48.3">4</text>
<text x="231.3" y="50.8">6</text>
<text x="231.3" y="53.3">8</text>
<text x="19.1" y="58">DEV3V3</text>
<text x="23.4" y="60.6">EN</text>
<text x="23.4" y="65.7">VN</text>
<text x="23.5" y="63.1">VP</text>
<text x="110" y="65.7">TX</text>
<text x="251.2" y="65" transform="rotate(-90 251.2 65)">SH</text>
<text x="22" y="68.2">SW3</text>
<text x="22" y="70.7">SW4</text>
<text x="110" y="68.2">RX</text>
<text x="242.1" y="67.3">1</text>
<text x="242.1" y="69.8">2</text>
<text x="22" y="73.3">SW1</text>
<text x="22" y="75.8">SW2</text>
<text x="110" y="75.8">BLUE</text>
<text x="242.1" y="72.4">3</text>
<text x="242.1" y="74.9">4</text>
<text x="242.1" y="77.5">5</text>
<text x="17.3" y="78.4">SPEAKER</text>
<text x="110" y="80.9">CTX</text>
<text x="110" y="83.4">RED</text>
<text x="110" y="78.4">GREEN</text>
<text x="204" y="83.4">CTX</text>
<text x="226.8" y="83.4">CANH</text>
<text x="234.1" y="83.4">CANH</text>
<text x="242.1" y="80">6</text>
<text x="242.1" y="82.5">7</text>
<text x="10.4" y="85.9">B</text>
<text x="18.6" y="86">TOUCH5</text>
<text x="21" y="88.5">RLDR</text>
<text x="110" y="86">PIXELS</text>
<text x="110" y="88.5">CRX</text>
<text x="203.8" y="89.8">CRX</text>
<text x="226.8" y="89.8">CANL</text>
<text x="234.3" y="86">CANL</text>
<text x="242.1" y="85.1">8</text>
<text x="285.4" y="85.9">B</text>
<text x="21.2" y="93.6">FLDR</text>
<text x="110" y="91.1">SW0</text>
<text x="110" y="93.6">IO2</text>
<text x="242.1" y="95.2">1</text>
<text x="251.2" y="92.9" transform="rotate(-90 251.2 92.9)">SH</text>
<text x="20.7" y="96.1">IR_RX</text>
<text x="20.9" y="98.7">IR_TX</text>
<text x="110" y="96.1">TOUCH3</text>
<text x="110" y="101.2">SDA</text>
<text x="110" y="98.7">SCL</text>
<text x="242.1" y="97.8">2</text>
<text x="242.1" y="100.3">3</text>
<text x="20.1" y="103.8">DEV5V</text>
<text x="242.1" y="102.9">4</text>
<text x="242.1" y="105.4">5</text>
<text x="242.1" y="107.9">6</text>
<text x="234.1" y="111.4">CANH</text>
<text x="234.3" y="113.9">CANL</text>
<text x="242.1" y="110.5">7</text>
<text x="242.1" y="113">8</text>
<text x="125.5" y="123.9" transform="rotate(-90 125.5 123.9)">1</text>
<text x="156" y="123.9" transform="rotate(-90 156 123.9)">1</text>
<text x="186.4" y="123.9" transform="rotate(-90 186.4 123.9)">1</text>
<text x="216.9" y="123.9" transform="rotate(-90 216.9 123.9)">1</text>
<text x="247.4" y="123.9" transform="rotate(-90 247.4 123.9)">1</text>
<text x="111.1" y="130.3" transform="rotate(-90 111.1 130.3)">PIXELS</text>
<text x="118.9" y="129.5">4</text>
<text x="131.6" y="129.5">2</text>
<text x="149.4" y="129.5">4</text>
<text x="162.1" y="129.5">2</text>
<text x="179.9" y="129.5">4</text>
<text x="192.6" y="129.5">2</text>
<text x="210.3" y="129.5">4</text>
<text x="223" y="129.5">2</text>
<text x="240.8" y="129.5">4</text>
<text x="253.5" y="129.5">2</text>
<text x="269.4" y="127">1</text>
<text x="269.4" y="129.5">2</text>
<text x="10.4" y="135.9">C</text>
<text x="43.6" y="135.5">SW1</text>
<text x="64" y="135.5">SW0</text>
<text x="125.5" y="136.6" transform="rotate(-90 125.5 136.6)">3</text>
<text x="156" y="136.6" transform="rotate(-90 156 136.6)">3</text>
<text x="186.4" y="136.6" transform="rotate(-90 186.4 136.6)">3</text>
<text x="216.9" y="136.6" transform="rotate(-90 216.9 136.6)">3</text>
<text x="247.4" y="136.6" transform="rotate(-90 247.4 136.6)">3</text>
<text x="269.4" y="132.1">3</text>
<text x="285.4" y="135.9">C</text>
<text x="13.5" y="140.6">FLDR</text>
<text x="32.5" y="140.6">RLDR</text>
<text x="64" y="143.1">SW1</text>
<text x="43.6" y="144.4">SW2</text>
<text x="43.7" y="153.3">EN</text>
<text x="64" y="150.7">SW2</text>
<text x="108.6" y="154.4" transform="rotate(-90 108.6 154.4)">SPEAKER</text>
<text x="129.3" y="152.5" transform="rotate(-90 129.3 152.5)">1</text>
<text x="131.8" y="152.5" transform="rotate(-90 131.8 152.5)">2</text>
<text x="64" y="158.4">SW3</text>
<text x="145.4" y="159.5" transform="rotate(-90 145.4 159.5)">IR_RX</text>
<text x="156.8" y="159.5" transform="rotate(-90 156.8 159.5)">IR_TX</text>
<text x="42.4" y="162.2">SW0</text>
<text x="64" y="166">SW4</text>
<text x="119.6" y="163.3" transform="rotate(-90 119.6 163.3)">2</text>
<text x="139.4" y="163.3" transform="rotate(-90 139.4 163.3)">3</text>
<text x="144.5" y="163.3" transform="rotate(-90 144.5 163.3)">1</text>
<text x="149.6" y="163.3" transform="rotate(-90 149.6 163.3)">2</text>
<text x="42.4" y="168.5">SW0</text>
<text x="50.5" y="170.3" transform="rotate(-90 50.5 170.3)">2</text>
<text x="53.1" y="170.3" transform="rotate(-90 53.1 170.3)">1</text>
<text x="65.3" y="173.6">EN</text>
<text x="112.9" y="168.1">1</text>
<text x="119.6" y="170.9" transform="rotate(-90 119.6 170.9)">3</text>
<text x="165.4" y="170.9" transform="rotate(-90 165.4 170.9)">2</text>
<text x="118.9" y="174.5">1</text>
<text x="118.9" y="177">2</text>
<text x="158.6" y="175.8">1</text>
<text x="165.4" y="178.5" transform="rotate(-90 165.4 178.5)">3</text>
<text x="10.4" y="185.9">D</text>
<text x="285.4" y="185.9">D</text>
<text x="35" y="199.9">1</text>
<text x="85" y="199.9">2</text>
<text x="135" y="199.9">3</text>
<text x="185" y="199.9">4</text>
<text x="235" y="199.9">5</text>
<text x="285" y="199.9">6</text>
</g>
<g font-size="1.8" fill="#0000c2">
<text x="14" y="14">Power</text>
<text x="142.2" y="14">Indicator LEDs</text>
<text x="166.4" y="14">Connectors</text>
<text x="174" y="16.5">SENSOR</text>
<text x="199.4" y="16.5">TOUCH</text>
<text x="221" y="16.5">POWER RGB SHIELD</text>
<text x="251.5" y="16.5">ISP</text>
<text x="268" y="16.5">SWITCHES</text>
<text x="14" y="48.3">ESP32 Microcontroller</text>
<text x="201.9" y="61">CAN Bus</text>
<text x="104.1" y="119.4">LEDs</text>
<text x="12.7" y="125.7">Light Level</text>
<text x="40.6" y="125.7">Onboard Switches</text>
<text x="62.2" y="125.7">Pullup Resistors</text>
<text x="110.5" y="142.2">60mA peak (all three LEDs) per pixel (5x = 300mA peak)</text>
<text x="104.1" y="144.8">Speaker</text>
<text x="137.2" y="144.8">IR Tx/Rx</text>
</g>
<g font-size="1.8" fill="#008484">
<text x="143.2" y="16.2">+5V</text>
<text x="77.6" y="23.7">5V_SEL</text>
<text x="89.1" y="23.7">3V3_SEL</text>
<text x="102.7" y="23.7">POWER_TEST</text>
<text x="149.1" y="22.7">D?</text>
<text x="159.3" y="22.6">R?</text>
<text x="176.8" y="22.1">J?</text>
<text x="200.9" y="22.1">J?</text>
<text x="226.1" y="22.5">RGB_SHIELD</text>
<text x="231.2" y="20">J?</text>
<text x="241.4" y="22.5">J?</text>
<text x="249.6" y="18.7">VCC</text>
<text x="255.3" y="22.5">J?</text>
<text x="269.6" y="21.9">SWITCHES</text>
<text x="273.3" y="19.6">J?</text>
<text x="18.6" y="27.6">D?</text>
<text x="18.8" y="29.9">D_Zener</text>
<text x="27.6" y="28.8">AMS1117-5.0</text>
<text x="31.9" y="26.5">U?</text>
<text x="54.2" y="28.8">AMS1117-3.3</text>
<text x="58.5" y="26.5">U?</text>
<text x="75" y="26.2">J?</text>
<text x="86.4" y="26.2">J?</text>
<text x="100.4" y="26.2">J?</text>
<text x="149" y="25">POWER</text>
<text x="159.7" y="24.9">470</text>
<text x="167.1" y="26.3">VCC</text>
<text x="174.1" y="24.4">SENSOR</text>
<text x="184.8" y="26.3">VCC</text>
<text x="191.2" y="26.3">VCC</text>
<text x="198.8" y="24.4">TOUCH</text>
<text x="209" y="26.3">VCC</text>
<text x="259.8" y="29.3" transform="rotate(-90 259.8 29.3)">ISP</text>
<text x="27.1" y="35.3">C?</text>
<text x="28.2" y="32.6">VI</text>
<text x="35.3" y="32.6">VO</text>
<text x="44.9" y="35.3">C?</text>
<text x="53.8" y="35.3">C?</text>
<text x="54.9" y="32.6">VI</text>
<text x="62" y="32.6">VO</text>
<text x="70.3" y="35.3">C?</text>
<text x="147.9" y="30.2">R?</text>
<text x="148" y="32.6">1K</text>
<text x="160.6" y="30.3">D?</text>
<text x="160.6" y="32.6">BLINK</text>
<text x="244.5" y="34.5" transform="rotate(-90 244.5 34.5)">RGB_SHIELD</text>
<text x="27.4" y="37.6">10uF</text>
<text x="33.7" y="36.8" transform="rotate(-90 33.7 36.8)">GND</text>
<text x="45.2" y="37.6">10uF</text>
<text x="54.1" y="37.6">10uF</text>
<text x="60.3" y="36.8" transform="rotate(-90 60.3 36.8)">GND</text>
<text x="70.6" y="37.6">10uF</text>
<text x="79.3" y="37">+5V</text>
<text x="90.8" y="36.4">VCC</text>
<text x="104.7" y="37">+5V</text>
<text x="107.3" y="36.4">VCC</text>
<text x="109.9" y="37.1">GND</text>
<text x="144.2" y="39.6">GND</text>
<text x="155.7" y="39.6">GND</text>
<text x="175.8" y="39">GND</text>
<text x="176.8" y="41.1">J?</text>
<text x="200" y="39">GND</text>
<text x="200.9" y="41.1">J?</text>
<text x="222.8" y="39">GND</text>
<text x="226.3" y="41.1">J?</text>
<text x="249.5" y="37.8">GND</text>
<text x="278.7" y="36.5">GND</text>
<text x="169.6" y="42.8">VCC</text>
<text x="176.2" y="43.5">3V3</text>
<text x="194.4" y="42.3">+5V</text>
<text x="200.9" y="43.5">5V</text>
<text x="224.8" y="43.5">CANV</text>
<text x="41.3" y="50.5">VCC</text>
<text x="48.8" y="58.2">C?</text>
<text x="112.5" y="57.8">GND</text>
<text x="182.2" y="58.1">GND</text>
<text x="206.3" y="58.1">GND</text>
<text x="231.7" y="58.1">GND</text>
<text x="49.2" y="60.5">100uF</text>
<text x="43.9" y="68.8">GND</text>
<text x="260.9" y="67">GND</text>
<text x="112.5" y="73.1">GND</text>
<text x="259.9" y="74.4">J?</text>
<text x="259.9" y="76.7">CAN_IN</text>
<text x="19.5" y="91.2">GND</text>
<text x="260.9" y="94.9">GND</text>
<text x="88.3" y="106.9">GND</text>
<text x="259.8" y="104.7">CAN_OUT</text>
<text x="259.9" y="102.4">J?</text>
<text x="219" y="117.8">GND</text>
<text x="106.2" y="122.3">+5V</text>
<text x="118.2" y="124.1">D?</text>
<text x="148.7" y="124.1">D?</text>
<text x="179.1" y="124.1">D?</text>
<text x="209.6" y="124.1">D?</text>
<text x="240.1" y="124.1">D?</text>
<text x="273.7" y="125.5" transform="rotate(-90 273.7 125.5)">J?</text>
<text x="23.5" y="127.9">VCC</text>
<text x="51.4" y="128.3">SW?</text>
<text x="51.4" y="130.6">SW1</text>
<text x="72.5" y="130.3">R?</text>
<text x="75.6" y="129.2">VCC</text>
<text x="112.2" y="126.7">WS2812B</text>
<text x="112.8" y="130.1">470</text>
<text x="113.1" y="127.8">R?</text>
<text x="120.9" y="130.4">DIN</text>
<text x="125.6" y="130.4">DOUT</text>
<text x="126.4" y="128.7" transform="rotate(-90 126.4 128.7)">VDD</text>
<text x="138.9" y="126.8">C?</text>
<text x="139.3" y="129.1">100nF</text>
<text x="142.7" y="126.7">WS2812B</text>
<text x="151.4" y="130.4">DIN</text>
<text x="156" y="130.4">DOUT</text>
<text x="156.8" y="128.7" transform="rotate(-90 156.8 128.7)">VDD</text>
<text x="169.4" y="126.8">C?</text>
<text x="169.7" y="129.1">100nF</text>
<text x="173.2" y="126.7">WS2812B</text>
<text x="181.9" y="130.4">DIN</text>
<text x="186.5" y="130.4">DOUT</text>
<text x="187.3" y="128.7" transform="rotate(-90 187.3 128.7)">VDD</text>
<text x="199.8" y="126.8">C?</text>
<text x="200.2" y="129.1">100nF</text>
<text x="203.6" y="126.7">WS2812B</text>
<text x="212.3" y="130.4">DIN</text>
<text x="217" y="130.4">DOUT</text>
<text x="217.8" y="128.7" transform="rotate(-90 217.8 128.7)">VDD</text>
<text x="230.3" y="126.8">C?</text>
<text x="230.7" y="129.1">100nF</text>
<text x="234.1" y="126.7">WS2812B</text>
<text x="242.8" y="130.4">DIN</text>
<text x="247.5" y="130.4">DOUT</text>
<text x="248.3" y="128.7" transform="rotate(-90 248.3 128.7)">VDD</text>
<text x="260.8" y="126.8">C?</text>
<text x="261.2" y="129.1">100nF</text>
<text x="22.2" y="134.4">R?</text>
<text x="22.5" y="136.7">100k</text>
<text x="32.3" y="134.4">R?</text>
<text x="32.7" y="136.7">100k</text>
<text x="51.4" y="137.2">SW?</text>
<text x="72.2" y="132.6">10k</text>
<text x="72.5" y="137.9">R?</text>
<text x="126.4" y="134.6" transform="rotate(-90 126.4 134.6)">VSS</text>
<text x="156.8" y="134.6" transform="rotate(-90 156.8 134.6)">VSS</text>
<text x="187.3" y="134.6" transform="rotate(-90 187.3 134.6)">VSS</text>
<text x="217.8" y="134.6" transform="rotate(-90 217.8 134.6)">VSS</text>
<text x="248.3" y="134.6" transform="rotate(-90 248.3 134.6)">VSS</text>
<text x="276.3" y="132.4" transform="rotate(-90 276.3 132.4)">PIXELS</text>
<text x="51.4" y="139.5">SW2</text>
<text x="72.2" y="140.2">10k</text>
<text x="105.8" y="138.2">GND</text>
<text x="22.1" y="146.9">FLDR</text>
<text x="22.2" y="144.5">R?</text>
<text x="32.3" y="146.9">RLDR</text>
<text x="32.3" y="144.5">R?</text>
<text x="50.4" y="148.4">RESET</text>
<text x="51.4" y="146.1">SW?</text>
<text x="72.2" y="147.8">10k</text>
<text x="72.5" y="145.5">R?</text>
<text x="124.8" y="146.9">SPEAKER</text>
<text x="133.8" y="149.4">J?</text>
<text x="162" y="147">VCC</text>
<text x="23.4" y="153.3">GND</text>
<text x="51.4" y="155">SW?</text>
<text x="72.2" y="155.5">10k</text>
<text x="72.5" y="153.2">R?</text>
<text x="165.7" y="154.7">R?</text>
<text x="50.8" y="157.3">BOOT</text>
<text x="72.5" y="160.8">R?</text>
<text x="116.9" y="156.6">+5V</text>
<text x="130.3" y="159">GND</text>
<text x="137.8" y="157.1">VCC</text>
<text x="147.8" y="156.4">GND</text>
<text x="166" y="157">100</text>
<text x="72.2" y="163.1">10k</text>
<text x="109.8" y="162.2">R?</text>
<text x="110.1" y="164.5">100</text>
<text x="120.5" y="166.1">Q?</text>
<text x="140.3" y="167.3" transform="rotate(-90 140.3 167.3)">Vs</text>
<text x="151.2" y="165.9">U?</text>
<text x="158.1" y="164.9">R?</text>
<text x="158.2" y="167.2">1K</text>
<text x="165.9" y="163.5">D?</text>
<text x="165.9" y="165.8">IRLED</text>
<text x="47.1" y="173.7">J?</text>
<text x="72.2" y="170.7">10k</text>
<text x="72.5" y="168.4">R?</text>
<text x="121" y="168.4">2N706</text>
<text x="127.6" y="173.8">LS?</text>
<text x="145.4" y="168.8" transform="rotate(-90 145.4 168.8)">OUT</text>
<text x="150.5" y="169" transform="rotate(-90 150.5 169)">GND</text>
<text x="166.2" y="173.8">Q?</text>
<text x="50.9" y="176.2">SW0</text>
<text x="56.5" y="176.2">GND</text>
<text x="127.9" y="176.1">Speaker</text>
<text x="166.8" y="176.1">2N2222</text>
<text x="115" y="180.6">GND</text>
<text x="153.1" y="181.8" transform="rotate(-90 153.1 181.8)">TSDP341xx</text>
<text x="162" y="185.7">GND</text>
</g>
<g font-size="1.1" fill="#840000">
<text x="126.8" y="134.4">RGB</text>
<text x="157.3" y="134.4">RGB</text>
<text x="187.8" y="134.4">RGB</text>
<text x="218.3" y="134.4">RGB</text>
<text x="248.8" y="134.4">RGB</text>
</g>
</svg>
